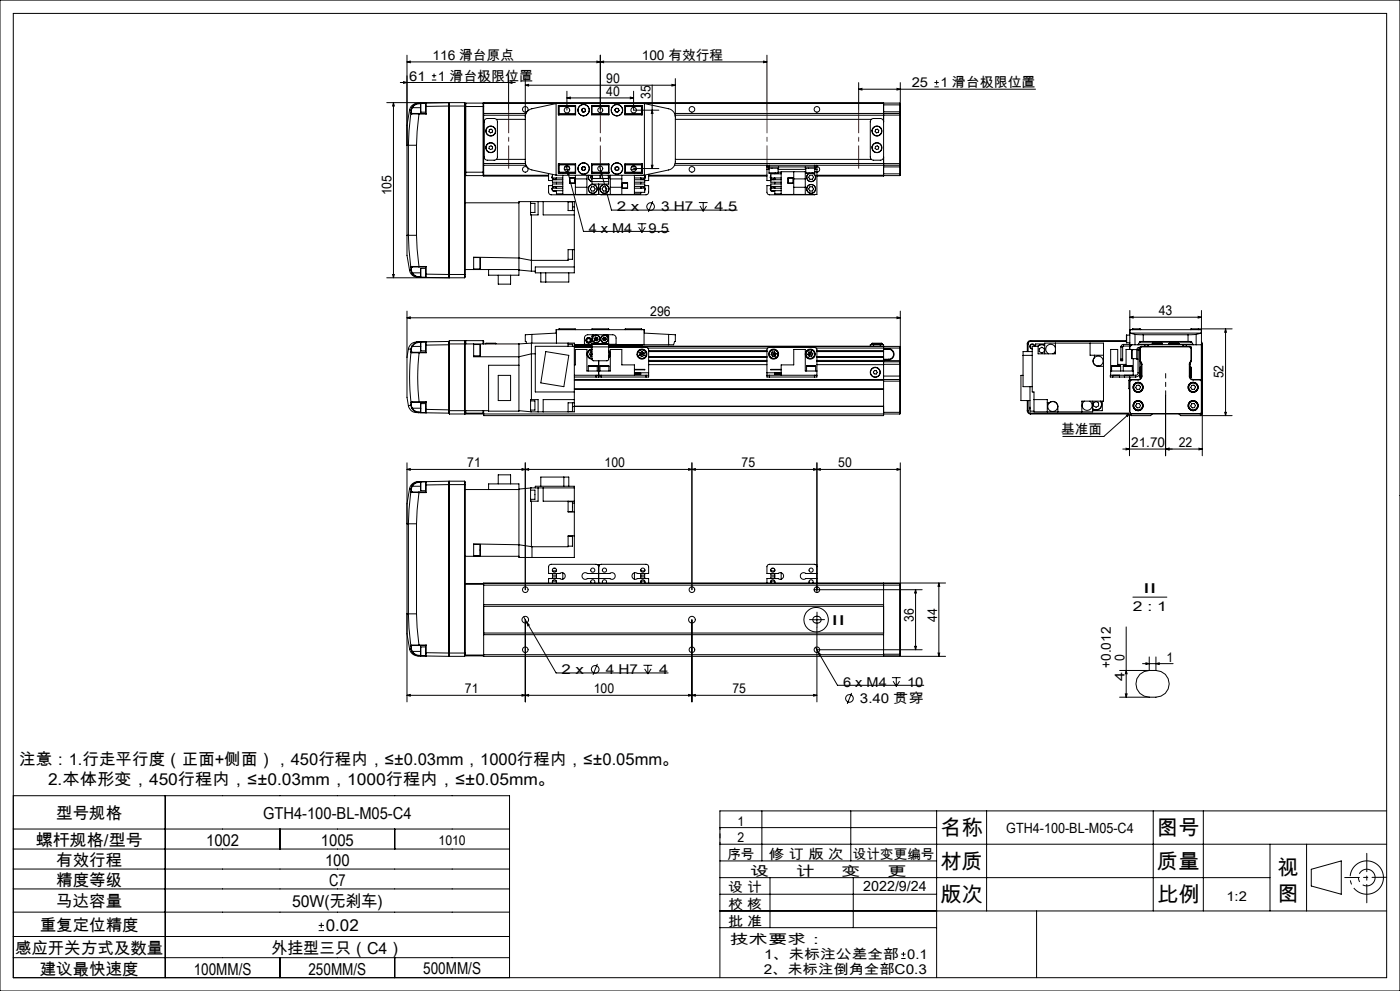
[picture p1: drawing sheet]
<svg xmlns="http://www.w3.org/2000/svg" width="420mm" height="297mm" viewBox="0 0 420 297" stroke-linecap="round" stroke-linejoin="round" font-family="sans-serif">
<g fill="none" stroke="#000" stroke-width=".3">
<path d="M0 0h420v297h-420zM4 4h412v289h-412zM122.1 18.6l1-.3v.5zM122.1 18.6h108M122.1 16.5v54M179.1 18.3l1 .3-1 .2zM180.1 18.6l1-.3v.5zM180.1 16.5v16.5M229.1 18.3l1 .3-1 .2zM230.1 16.5v16.5M116 30.8h23.3M118 30.8l.3 1h-.5z"/>
<path d="M118 30.8v52.5M120.1 24.7h34.5M121.1 24.5l1 .2-1 .3zM122.9 33l-.8 4.5v6h.4M122.9 33l.4 .1M123.3 33.9l-.6 5.4-.2 4.2M123.3 33.9l.2 .2M123.3 33.1v.8M123.4 33.8l-.1 .1M123.4 33.8l.3 .2M123.4 33v.8M123.4 33l-.1 .1"/>
<path d="M123.5 34.1l2.2 .1M123.6 32.2l-.3 .9M123.6 32.2l.1 .1M123.7 34h2M123.7 34l-.2 .1M123.7 32.3l-.3 .7M123.7 32.3h2.5M125.7 34.2l-.7 9.3M125.7 34v.2M125.7 34h2M125.7 34.2h2.1M125.7 30.9h-.1a2.48 2.48 0 0 0-2.7 2.1"/>
<path d="M125.7 30.9l-1.1 .3-1 1M125.7 30.9v.2M125.7 31.1l-1.5 .5-.5 .7M125.7 31.1h.5M126.2 33.6h.1M126.2 30.9v2.7M126.2 30.9h1.5v.2M126.2 33.6h1.5M127.7 31.9h.1M127.7 34l.1 .2M127.7 31.1v2.9M127.8 30.9v1"/>
<path d="M127.8 30.9l6.8-.1v1M127.8 30.9l-.1 .1M127.8 31.9v2.3M127.8 30.9h-2.1M129.6 24h1.3M129.6 22.7h1.3M130.2 22v1.4M134.6 31l.2-.2v52.5l-.2-.3M134.6 31.8v50.5M134.6 31.8l-6.8 .1M134.6 31.8h5M139.3 30.8v52.5"/>
<path d="M139.3 30.8l.3 .2v.9M139.6 31.9v19.7M139.6 31.9h5.5M139.7 30.9v21.7M139.7 30.9h5.2M139.7 30.9l-.1 .2M144.9 30.9v21.7M144.9 30.9l.2 .2M145.1 31v-.2h120v.2M145.1 31.1v.8M145.1 31v.1M145.1 31.9v19.7"/>
<path d="M145.1 34.5h12.5M145.1 34h12.7M145.1 31h120M145.3 36.1l-.2 .7M145.5 35.8l.5-.3h2.2a.96 .96 0 0 1 1 1v10.5a.96 .96 0 0 1-1 1h-2a.96 .96 0 0 1-1-1v-10.7zM146.8 38.9l.5-.2 .5 .3-.1 .6-.6 .2-.4-.3zM148.9 35.8h8.7M152.6 24.7l1-.2v.5zM152.6 22.7v10.3M157.6 25.5l1-.2v.5zM157.6 23.6v24.9l.2 1 .5 .7 .8 .6 7.7 1.7M157.6 25.5h45"/>
<path d="M166.8 31l-7.7 1.7-1.1 1-.4 1.3M166.8 31v21.5M166.9 31h-.1M167.5 31.6h5.2v2.8h-5.2zM167.5 34h.1M167.6 31.9v2.5M167.6 31.9h5M167.7 31.8v2.5M167.7 31.8h5M167.7 31.8l-.1 .1M167.7 34.3h5M167.8 34.3v.1"/>
<path d="M170.1 29.3l1-.2v.5zM170.1 27.3v5.7M170.1 29.3h20M172.6 31.8v2.5M172.6 34.1h-5l.1 .2M174.5 33.1l.4 .4M174.7 32.6l-.2 .5M175.3 32.5l-.6 .1M175.3 32.5l.3 .4M175.4 33.5h-.5M175.6 32.9l-.2 .6M177.5 31.6h5.2v2.8h-5.2z"/>
<path d="M177.5 31.8h5.2M177.5 34.3h5.2M177.6 31.8v2.5M177.6 31.9h5M177.6 34.1h5M182.6 31.8v2.5M184.5 32.9l.2 .6M184.7 33.5h.6M184.9 32.5l.5 .1M184.9 32.5l-.4 .4M185.4 32.6l.3 .5M185.7 33.1l-.4 .4"/>
<path d="M187.5 31.8h4.9M187.5 31.6h5.2v2.8h-5.2zM187.6 31.8v2.5M187.6 31.9h5M187.6 34.1h5l-5.1 .2M189.1 29.1l1 .2-1 .3zM190.1 27.3v5.7h7.6M192.4 31.8v2.6M192.4 31.8l.2 .1M192.6 31.9v2.5M192.6 34h.1M193.2 31h.1"/>
<path d="M193.3 31l7.8 1.7 1.1 1 .4 1.3M193.3 31v21.5M195.7 33l.2 1h-.5zM195.7 25.5v25M201.6 25.3l1 .2-1 .3zM202.4 34h67.5M202.6 23.6v24.9l-.2 1-.5 .7-.8 .6-7.8 1.7M202.6 35.8h58.8M257.6 26.7l1-.2v.5zM257.6 24.8v8.2M257.6 26.7h53.1M262.6 38.9l.6-.2 .4 .3-.1 .6-.5 .2-.5-.3z"/>
<path d="M265.1 36.5a.96 .96 0 0 0-1-1h-2a.96 .96 0 0 0-1 1v10.5a.96 .96 0 0 0 1 1h2a.96 .96 0 0 0 1-1M265.1 34v.5M265.1 33.5v.5M265.1 33.5h5v.7M265.1 31v2.5M265.1 34.5v14.5M265.1 30.9h4.8M269.1 26.5l1 .2-1 .3zM269.9 34v15.5M269.9 30.9v3.1M269.9 30.9l.2 .5h-5M269.9 34l.2 .2"/>
<path d="M270.1 24.8v24.2M270.1 34.2v.3h-67.6M280.3 26h1.3M280.3 24.7h1.3M281 24.1v1.3M122.5 43.5h2.5M122.5 43.5v27M125 43.5v27M139.6 51.6v30.7M139.6 51.6h5.5M139.6 52.5l.1 .1M139.7 52.6h5.2"/>
<path d="M145.1 46.8l.2 .6M145.1 52.5v.3h19.5M145.1 51.6v.9M145.1 52.5h.1M145.1 49.5h12.7M145.1 49h12.5M145.1 52.5h19.5M145.1 52.5l-.2 .1M146.8 43.9l.5-.2 .5 .4-.1 .5-.6 .2-.4-.3zM148.9 47.8h8.7M164.6 52v2.1h1.1M165.7 52.6l-.1 .2a.78 .78 0 0 0 .6 1.1"/>
<path d="M165.7 55.6h-1.1v2.3l.7 .5 13.9-.1M165.7 53.3a.66 .66 0 0 0 .6 .4 .66 .66 0 0 0 .6-.4v.6M165.7 53.3h3.1M165.7 52.2v1.1M165.7 56.4v.7M165.7 57.1h3.1M165.7 56.4h3.1M165.7 52.9v.4M165.7 56.4v.4M165.8 57.1a.69 .69 0 0 0 1.1 0M166 57.1h.7M166.2 55.9l-.6 .4 .1 .8"/>
<path d="M166.5 55.9l.4 .3M166.8 52.5h26.5M166.9 53.6l-.4 .3M166.9 55.9v.5a.64 .64 0 0 0-.6-.4 .64 .64 0 0 0-.6 .4M166.9 54.6v.5M166.9 57.1v1h1.9M167.5 51.9h.4M167.5 49.1h5.2v2.8h-5.2zM167.5 49.5h.1M167.5 50.4h.1M167.5 50h.1M167.6 49.1v2.5"/>
<path d="M167.6 51.6h5M167.6 51.6l.1 .1M167.7 49.3v2.4M167.7 49.3l-.1 .1h5M167.7 49.3h5M167.7 51.7h5M167.8 49.1v.2M167.9 51.9h.1M167.9 51.7v.2M168.8 52.5v5.8h21.5v-5.8M168.8 51.7v.2M168.8 53.9h-3.1v.7h3.1"/>
<path d="M168.8 55.1h-3.1v.8h3.1M169.3 50.8h1.6M169.4 50h1.3M169.9 49.7l.4 1.6M170.3 51.3l.5 .9-.5 .1zM170.3 51.3l4.7 18.1h25.7M170.9 53.3h1.6v1.6h-1.6zM170.9 53.4h1.5v1.5h-1.5zM172.6 49.3v2.4M172.6 52.5v5.8M172.6 53.6h3.5M172.6 56.1h3.5"/>
<path d="M174.6 50.3l.1 .6M174.7 50.9l.5 .2M175 49.9l.5 .2M175 49.9l-.4 .4M175.5 50.1l.1 .6M175.6 50.7l-.4 .4M176.1 52.5v5.8M176.6 52.5v.2a1.32 1.32 0 0 0 1 1.7M176.7 52.5l-.1 .2a1.33 1.33 0 0 0 1 1.7M177.4 52.5l-.3 .6 .5 .6M177.5 49.1h5.2v2.8h-5.2zM177.5 56h.7l.3 .6-.3 .7h-.7l-.4-.7z"/>
<path d="M177.5 49.3h5.2M177.5 51.7h5.2M177.5 51.9h.1M177.6 54.4v.8h5v-.8M177.6 49.3v2.6M177.6 52.5v1.9M177.6 51.6h5M177.6 54.4h5M177.6 49.4h5M177.7 53.5h2.3M177.7 52.5v1M178.1 51.7v.2"/>
<path d="M179.6 55.2v3.1M179.9 49.8l3.5 13.2h37.8M180 52.5v1M180.2 53.5h2.3M180.2 52.5v1M180.3 51.3l.5 .8-.5 .2zM181 56h.7l.4 .6-.4 .7h-.7l-.4-.7zM182.1 51.7v.2M182.5 52.5v1M182.6 52.6v1M182.6 52.8v.7M182.6 49.3v2.6"/>
<path d="M182.6 52.5v1.9M182.6 51.9h.1M183.1 52.5v5.8M183.1 53.6h3.4M183.1 56.1h3.4M184.6 50.8l.5 .3M184.6 50.2v.6M185.1 49.9l.5 .3M185.1 49.9l-.5 .3M185.6 50.8l-.5 .3M185.6 50.2v.6M186.5 52.5v5.8"/>
<path d="M186.7 54.8h1.6v1.6h-1.6zM186.7 54.9v1.5M187.5 49.1h5.2v2.8h-5.2zM187.5 49.3l5.1 .1h-5M187.5 51.7h4.9M187.6 49.3v2.4M187.6 51.6h5M189.3 50.8h1.6M189.4 50h1.3M190.1 50.5h7.6M190.3 51.7v.2M190.3 53.9h3.1v.7h-3.1"/>
<path d="M190.3 55.1h3.1v.8h-3.1M190.3 53.3h3.1M190.3 56.4h3.1M190.3 52.6h3.1M191.2 51.9h.1M191.2 51.9h1.5M191.2 51.7v.2M192.2 53.6l.5 .3M192.2 52.5v.1M192.2 53.3v.6M192.2 54.6v.5M192.2 55.9v.5"/>
<path d="M192.2 57.6v.5h-1.9M192.3 56.4a.61 .61 0 0 1 .5-.4 .61 .61 0 0 1 .6 .4M192.3 53.3l.5 .4 .6-.4M192.4 52.5l-.1 .1M192.4 49.1v2.6M192.6 49.1v2.5M192.6 49.5h.1M192.6 50.4h.1M192.6 50h.1M192.6 51.6l-.2 .1M192.7 55.9l-.5 .3M192.7 52.5l-.2 .1"/>
<path d="M193 55.9l.5 .4-.1 .8M193 52.5l.2 .1M193.3 52.5l.1 .1M193.4 52.6l.1 .2a.78 .78 0 0 1-.5 1.1M193.4 55.6h1.2l-.1 2.3-.7 .5-13.8-.1M193.4 56.4v.4M193.4 52.9v.4M193.4 52.6v.7M193.4 56.4v1.2h-3.1M194.6 52.2v1.9h-1.2M194.6 52.8h35.5M194.6 52.5h35.5"/>
<path d="M195.4 49.5h.5l-.2 1zM202.4 49.5h28.4M202.5 49h62.6v.5M202.6 47.8h58.8M230.1 50h.7M230.1 50v.8M230.1 49.5v.5M230.1 50.8v3.3h1.1M230.1 50.8h.6M230.6 50v.4h3v-.4M230.7 51.9h2.7M230.7 50.4v1.5"/>
<path d="M230.8 49.5v.5M230.8 49.5h13.5M230.8 50h13.5M231.2 52.6l-.1 .8 .5 .5M231.2 55.6h-1.1v2.1l.3 .5 .4 .2 13.9-.1M231.2 53.3l.6 .4 .6-.4v.6M231.2 56.4v.7h3.2M231.2 53.3h3.2M231.2 56.4h3.2M231.2 52.9v.4M231.2 56.4v.4M231.3 57.1a.73 .73 0 0 0 1.1 0"/>
<path d="M231.5 57.1h.7M231.6 55.9l-.5 .4 .1 .8M232 55.9l.4 .3M232.4 53.6l-.4 .3M232.4 55.9v.5a.61 .61 0 0 0-.6-.4 .61 .61 0 0 0-.6 .4M232.4 51.9v.2M232.4 54.6v.5M232.4 57.1v1h2M233.4 50.4v1.5M233.4 51.6h1M233.4 50.8h8.3M234.4 52.1h-3.2v1.2"/>
<path d="M234.4 53.9h-3.2v.7h3.2M234.4 55.1h-3.2v.8h3.2M236.4 53.3h1.6v1.6h-1.6zM236.4 53.4h1.5M236.4 54.9h1.5M238.1 51.5v6.8M238.1 53.6h3.5M238.1 56.1h3.5M241.6 50v.4h3v-.4M241.6 51.5v6.8M241.7 51.9h2.7M241.7 50.4v1.5"/>
<path d="M242.7 51.9a1.35 1.35 0 0 0-.4 2.1 1.35 1.35 0 0 0 2.1 0 1.35 1.35 0 0 0-.5-2.1M242.8 51.9a1.29 1.29 0 0 0-.5 2 1.29 1.29 0 0 0 2 0 1.29 1.29 0 0 0-.5-2M243 52.5h.7l.4 .6-.4 .6h-.7l-.4-.6zM243 56h.7l.4 .6-.4 .7h-.7l-.4-.7zM244.3 50h.8M244.3 49.5h25.6M244.3 49.5v.5M244.4 50.4v1.5M244.4 51.5h.7M244.4 50.8h.7M245.1 49.9a.85 .85 0 0 1 .8 .9 .85 .85 0 0 1-.8 .8M245.1 50v.8"/>
<path d="M245.1 49.5v.5M245.1 50.8v7.5h-10.7v-6.8h7.3M245.1 52.5h20M262.6 43.9l.6-.2 .4 .4-.1 .5-.5 .2-.5-.3zM265.1 52.5v.3h-20M265.1 49v.5M265.1 49.5v.5M265.1 50v2.5M265.1 52.6h4.8M265.1 52.1h5M265.1 50h5M265.1 49h5"/>
<path d="M269.9 49.5v3.1M270.1 49v.4M270.1 49.4v.6M270.1 52.1l-.2 .5M270.1 50v2.1M270.1 49.4l-.2 .1M122.1 70.5v6l.8 4.5M122.1 70.5h.4M122.5 70.5l.2 4.3 .6 5.3M122.5 70.5h2.5M123.5 79.9h2.2M123.5 79.9l-.2 .2"/>
<path d="M123.5 79.9l.2 .1M125 70.5l.7 9.4M125.7 79.9v.1M125.7 79.9h2.1M127.8 79.9l-.1 .1M127.8 79.9v2.3M139.6 60.8h16.1M142.1 77.2h1.9M144 77.2v3.4M159.2 61h1.3v2.7h-1.3M159.2 60.4v4h2.2v-4M159.4 64.4v16.9"/>
<path d="M162.9 60.4v4h9.4M170.4 60.5h1.3v2.6M170.4 60.4v2.7h1.9M171.7 74.8v2.9h-1.3M171.7 62h.6M172.3 62v1.1M172.3 62v-1.6h-16.6v22.1h-9.1v-1.7M172.3 63.1v18.7h-11.7v-1.8h11.7M172.3 74.8h-1.9v3.2h-11l-3.7-.7-13.6-.2v3.7M191.3 67.1h2.6M191.6 68.1l1 1.6M192.6 67.1v2.6"/>
<path d="M193.6 68.1l-1 1.6M195.8 60.3l-1.3 3.2M209.7 60.7h2.6M210 61.7l1 1.6M211 60.7v2.6M211.9 61.7l-.9 1.6M116 83.3h23.3M117.8 82.3h.5l-.3 1zM122.1 95.2l1-.2v.5zM122.1 93.2v13.9M122.1 95.2h148M122.9 81a2.63 2.63 0 0 0 2.8 2.1"/>
<path d="M123.3 80.1l.1 .1M123.3 80.1v.9M123.3 81h.1M123.3 81l.3 .8M123.3 81h-.4M123.4 80.2v.8M123.4 81l.3 .8M123.6 81.8a2.37 2.37 0 0 0 2.1 1.3M123.7 80h2M123.7 80l-.3 .2M123.7 81.8h-.1M123.7 81.8l1.3 1 .7 .2"/>
<path d="M123.7 81.8h2.5M125.7 80h2M125.7 83v.1M125.7 83h.5M126.2 83.1h.1M126.2 80.4v2.7M126.2 80.4h1.5M127.7 82.2h.1M127.7 80v3.1h-1.5M127.8 82.2v.9l-.1-.1M127.8 82.2l6.8 .1M134.6 82.3v1l-8.9-.2"/>
<path d="M134.6 82.3h5M139.6 82.3v.7l-.3 .3M139.6 80.8h16.1M142.1 80.6h1.9M149.5 82.5v2.7h3.7v-2.7M155.7 80.9l3.7 .4M159.4 81.3h1.2M162.2 81.8v2.7h8.4v-2.7M163.7 81.8v2.7M166.9 98.8v4M167.6 98.7v.1M167.7 98.6h4.9v.2"/>
<path d="M167.7 98.6v.2M167.7 98.6l-.1 .1M177.6 98.8v-.2h5v.2M192.4 98.6h-4.8v.2M192.4 98.6v.2M192.4 98.6l.2 .1M192.6 98.7v.1M193.2 98.8v4.5M269.1 95l1 .2-1 .3zM270.1 93.2v14.9M338.9 98.8h.1M338.9 98.8h21.5"/>
<path d="M338.9 95.1l1-.3v.5zM338.9 93.1v10.6M338.9 95.1h21.5M339.7 98.7v.1M339.8 98.6h2.2M339.8 98.6v.2M339.8 98.6l-.1 .1M342 98.6v.2M342 98.6l.2 .1M342.2 98.7v.1M357.2 98.7v.1M357.3 98.6h12.3"/>
<path d="M357.3 98.6v.2M357.3 98.6l-.1 .1M359.4 94.8l1 .3-1 .2zM359.7 98.7l-.2-.1v.2M359.7 98.7v.1M360.4 99.8h-21.5l1.6 .4M360.4 99.8l-1.6 .4M360.4 98.8v1M360.4 93.1v10.2h-1.6M367.7 98.6l.2 1h-.5zM367.7 98.6v26M122.1 107.1v12l.4 2.5"/>
<path d="M122.5 104.6l-.4 2.5M122.5 104.6h.1M122.6 104.6l.7 .1M123.3 104.7v.8M123.3 105.5a67.5 67.5 0 0 0 0 15.1M123.3 105.5l.3 .2M123.4 104.6v.8M123.4 104.6l-.1 .1M123.4 105.4l-.1 .1M123.4 105.4l.3 .2M123.5 103.7l-.2 1M123.5 103.7l.2 .1"/>
<path d="M123.6 105.7h2.1M123.7 103.8l-.3 .8M123.7 103.8h2.5M123.7 105.6h2M123.7 105.6l-.1 .1M125.7 102.5a2.74 2.74 0 0 0-3.2 2.1M125.7 102.5a2.54 2.54 0 0 0-2.2 1.2M125.7 102.5v.1M125.7 102.6l-.9 .2-1.1 1M125.7 102.6h.5M125.7 105.7a64.1 64.1 0 0 0 0 14.7M125.7 105.6v.1"/>
<path d="M125.7 105.7h2.1M125.7 105.6h2M126.2 105.1h.1M126.2 103.8v1.3M126.2 102.5v1.3M126.2 102.5l1.5 .1M126.2 105.2h1.5M127.7 102.6l.1-.2v1M127.7 105.6l.1 .1M127.7 103.4h.1M127.7 102.6v3M127.8 103.4v2.3"/>
<path d="M134.6 102.3v1M134.6 102.3v.8h21.1M134.6 103.3l-6.8 .1M134.6 103.3v19.5M134.6 102.3l-8.9 .2M134.8 102.1v22M134.8 102.1h4.5M134.8 102.1l-.2 .2M139.3 102.1v22M139.3 102.1l.3 .2M139.6 102.3v21.5M139.7 102.1v1"/>
<path d="M139.7 102.1l-.1 .2M139.7 102.1h5.2M142.1 106.6h1.9M142.1 103.3h1.9M142.1 103.1v3.8h13.6l3.7-.9h1.2M144 103.3v3.3M144.1 103.3h.1M144.1 103.3l-.1 3.3M144.9 102.1v1M144.9 102.1l.2 1M145.7 102.9h3M145.7 102.9v.2"/>
<path d="M148.7 102.9v.2M149.5 112.5h3.7v7.5h-3.7zM155.7 103.1v20.1h-9.1v-13.7h9.1M159.4 102.8h12.9v17.9M159.4 102.8v17M159.4 102.8l-3.7 .3M159.6 100.2l-2 .1v2h.2l.2 .6M159.6 100.2l7.2-.4v-1h26.5v1l7.3 .4M159.6 100.2v2.6M163.7 105.4l6.9 1.1-1.4 9.4-7-1.1zM170.4 103.2h1.3v.6M170.4 102.8v1"/>
<path d="M172.3 116.5h92.8M172.3 116.7h92.8M172.3 113.7h97.6M172.3 119.8h-9.4v3.6M172.3 103.3h5.3M172.3 109.4h.3v-4.7h3.5v6.5h7v-6.5h3.4v4.7h3.8v3.1M172.3 112.5h6.5M172.3 113h6.5M172.3 104.1h5.3M172.3 103.5h5.3M172.3 114h92.8M175.3 103.3v-2a.96 .96 0 0 1 1-1h7.5a.96 .96 0 0 1 1 1v2"/>
<path d="M175.3 103.2h9.5M176.5 109.7h2.7M176.5 109.7v1.5M176.8 106.2l.5 .6M177.1 105.5l-.3 .7M177.1 105.5l.5 .6M177.6 103v1M177.6 104.6a1.5 1.5 0 0 0-1.5 1.5 1.5 1.5 0 0 0 1.5 1.5M177.6 104.8a1.36 1.36 0 0 0-1.4 1.3 1.36 1.36 0 0 0 1.4 1.4M177.6 104.8a1.29 1.29 0 0 0-1.3 1.3 1.29 1.29 0 0 0 1.3 1.3M177.6 103.8h-17v13.7h11.7M177.6 104h5"/>
<path d="M177.6 104v3.6M177.6 103h5M177.6 105.5h-.5M177.6 106.8h-.3M177.6 106.1l-.8 .1M177.6 106.1l-.3 .7M178.1 100.3l-.5 .4v2.3M178.3 101.5l.2 .5M178.3 101.5l.5 .1M178.5 102l.5 .1M178.6 101l.6 .1M178.6 101l-.3 .5"/>
<path d="M178.6 101l.2 .6M178.8 112.5h1.5M178.8 113h.8M178.8 101.6l.2 .5M178.8 101.6l.6 .1M178.8 101.6l-.3 .4M178.8 112.5v.5M179.2 109.7v1.5M179.2 101.1l.2 .6M179.2 101.1l-.4 .5M179.4 101.7l-.4 .4M179.6 113h.7"/>
<path d="M179.6 108.1v4.9M180 109.7h2.7M180 109.7v1.5M180.3 112.5h13.5M180.3 113h13.5M180.3 112.5v.5M180.8 101.5l.2 .5M180.8 101.5l.5 .1M181 102l.5 .1M181.1 101l-.3 .5M181.1 101l.6 .1M181.1 101l.2 .6"/>
<path d="M181.3 101.6l.2 .5M181.3 101.6l.6 .1M181.3 101.6l-.3 .4M181.7 101.1l.2 .6M181.7 101.1l-.4 .5M181.9 101.7l-.4 .4M182.1 100.3l.5 .3v2.4M182.6 103v1M182.6 104v3.6l-.3 .5h-4.3l-.4-.5M182.6 105a1.49 1.49 0 0 1 0 2.2M182.6 105.2a1.39 1.39 0 0 1 0 1.8M182.6 104.1h11.2a.73 .73 0 0 1 .8 .8v6.8"/>
<path d="M182.6 105.3v.1a1.32 1.32 0 0 1 0 1.6M182.6 103.8h87.3M182.6 103.3h18M182.6 103.5h10M182.7 109.7v1.5M190.3 111.8h1.9v.4h-1.9M190.3 110.7h3.1l-3.1 .1M190.3 111.7h4.3M191.9 106.4l.6 .5M192 105.7l-.1 .7M192 105.7l.6 .4M192.4 103.3v.5"/>
<path d="M192.6 103.3v.5M192.6 106.1l.6 .4M192.6 106.1l-.1 .8M192.7 105.4l-.7 .3M192.7 105.4l.6 .4M192.7 105.4l-.1 .7M193.2 106.5l-.7 .4M193.3 105.8l-.1 .7M193.3 105.8l-1.4 .6M193.8 112.5h.8M193.8 112.5v.5M194.3 104.3h36"/>
<path d="M194.6 112.5v.5h-.8M194.6 111.7v.8M194.6 105.2h35.5M194.6 107.1h35.5M194.6 107h35.5M194.6 105.3h35.5M194.6 105.4h35.5M194.6 106.9h35.5M194.6 108.3h35.5M194.6 108h35.5M194.6 109.3h35.5M200.6 100.2l2 .1v2h-.2a.91 .91 0 0 1-.4 1 .91 .91 0 0 1-1 0h-.4"/>
<path d="M200.6 100.2v3.1M230.1 111.7v-7l.3-.5 14.1-.1 .6 .6v8.3h-.8M230.1 112.5v.5h.7M230.1 112.5h.7M230.1 111.7v.8M230.1 111.7h4.3M230.8 112.5h13.5M230.8 112.5v.5M230.8 113h13.5M231.4 106.2l.4 .6M231.6 105.5l-.2 .7M231.6 105.5l.5 .6"/>
<path d="M232.1 106.1l-.7 .1M232.1 106.1l-.3 .7M232.1 106.1l.4 .6M232.4 105.4l.4 .6M232.4 105.4l-.8 .1M232.4 105.4l-.3 .7M232.5 106.7l-.7 .1M232.8 106l-.3 .7M232.8 106l-.7 .1M234.4 111.8h-2v.4h2M234.4 110.7h-3.2l3.2 .1M242 109.7h2.7"/>
<path d="M242 109.7v1.5M242.3 106.2l.5 .6M242.6 105.5l-.3 .7M242.6 105.5l.5 .6M243.1 106.1l-.8 .1M243.1 106.1l-.3 .7M243.1 106.1l.4 .6M243.4 105.4l.4 .6M243.4 105.4l-.8 .1M243.4 105.4l-.3 .7M243.5 106.7l-.7 .1M243.8 106l-.3 .7"/>
<path d="M243.8 106l-.7 .1M244.3 112.5h.8M244.3 112.5v.5M244.7 109.7v1.5M245.1 105.2h20M245.1 107.1h20M245.1 107h20M245.1 105.3h20M245.1 105.4h20M245.1 106.9h20M245.1 111.2h-3.5v-6.5h-3.5v4.7h-3.7v3.1M245.1 108.3h20"/>
<path d="M245.1 108h20M245.1 109.3h20M261.6 102.9h3M261.6 103.2l.1 .1M261.6 103.2h3M261.6 102.9v.3M262.1 103.3v.5h-.7M262.1 103.3h-1v.5M262.1 103.3h2M262.3 111.1h.6l.3 .5-.3 .5-.6-.1-.3-.5zM264.1 103.3v.5h1M264.1 103.3h1v.5"/>
<path d="M264.6 103.2l-.1 .1M264.6 102.9v.3M265.1 109.3v4.7M265.1 103.8v4.3M265.1 108.4v.9M265.1 108.1v.3M265.1 114v10.6h-120v-1.5M265.1 104.5h1.5M265.1 104.7h1.5M265.1 114.2h5M265.1 112.7h5M265.1 107.7h1.5"/>
<path d="M265.1 107.8h1.5M265.1 108.1h5M265.1 108.4h4.8M265.1 109.2h5M266.6 104.5a1.66 1.66 0 0 1 1.6 1.7 1.66 1.66 0 0 1-1.6 1.6M266.6 104.7a1.5 1.5 0 0 1 1.5 1.5 1.5 1.5 0 0 1-1.5 1.5M266.6 104.5v.2M266.6 107.7v.1M269.9 113.7v10.4M269.9 108.4v5.3M269.9 103.8v4.6M269.9 103.8l.2 .5h-25.3"/>
<path d="M269.9 113.7l.2 .2M270.1 113.9v.3M270.1 112.7v1.2M270.1 108.1v.2M270.1 108.3v.9M270.1 109.2v3.5M270.1 114.2v9.4M270.1 108.3l-.2 .1M306.9 112.5h-.6v7.5h2.7M306.9 106.5h2.8M308.2 103.1h.2M308.2 103.1v2.3"/>
<path d="M308.4 103.1v2.3M309 115.9v7.3h1.2M309.2 102.3l-.4 .1-.4 .7M309.2 102.1a.96 .96 0 0 0-1 1M309.2 102.1h28.7M309.2 102.3h28.7M309.2 102.1v.2M309.7 105.4h-2.8v10.5h2.8M310.2 119.8h4v3.6M310.3 103.8a.62 .62 0 0 0-.6-.6 .62 .62 0 0 0-.6 .6 .62 .62 0 0 0 .6 .7M310.4 103.8a.77 .77 0 0 0-.7-.7 .77 .77 0 0 0-.8 .7 .77 .77 0 0 0 .8 .8M311.3 103.8a1.72 1.72 0 0 1 2.1-.3 1.79 1.79 0 0 0-2 .3"/>
<path d="M311.4 103.8h-1.7v13.7h.5v5.9h17.6v-3.2M311.8 104.5l.8-.4 .7 .4v.9l-.7 .4-.8-.4zM313.4 103.1h-2.7v.7M313.4 106v-3.2h17.6v17.4h-6.4v3.2M316.6 105.2l-.7 .8M316.6 104.2a1.5 1.5 0 0 0-2.4-.6 1.5 1.5 0 0 0 .4 2.4M316.6 102.8v3.2h-5.2v-2.2M327 102.8v3.7h4M328.3 106.5v.6a1.56 1.56 0 0 0-.3 1.7 1.56 1.56 0 0 0 1.5 1h1.5M333.2 112.5l-.1 .5h.7M333.2 111.2h6.8M333.2 112.5h7.5"/>
<path d="M333.5 109.7h2.7M333.5 109.7v1.5M333.8 113h2M333.8 112.5v.5M335.8 113h1.5M335.8 112.5v.5M336.2 109.7v1.5M336.3 107.6v.5h.5v-.5M336.3 104h.5M336.3 107.6h.5M336.3 104v3.6M336.8 104v3.6"/>
<path d="M337 109.7h2.7M337 109.7v1.5M337 103.7l-.2 .3M337 103.2l-.5 .2-.2 .6M337 103.2h1.9M337 103.7h1.9M337 103.2v.5M337.3 113h3.4M337.3 112.5v.5M338 100.4v2.3M338 102.7h.9M338 100.4h.9"/>
<path d="M338.8 103.1v.1M338.8 103.7v1M338.8 113v.7M338.8 114.2v9.4M338.8 103.1h.1M338.8 114.2h.2M338.9 102.7l-.1 .4M338.9 103.3h1.6M339 103.7v1M339 113v.7M339 114.2v9.4M339.3 113.9l-.3 .3"/>
<path d="M339.3 113.9l-.2-.1-.3 .4M339.3 113.9h2.1M339.6 104.8v2.7M339.6 103.3l-.7 .4M339.6 107.5h1.4M339.6 104.8h1.4M339.7 109.7v1.5M340 104.8l-2.2-.1v4.5h-2.5v-4.5h-2.1v7.8M340 107.5v5M340.5 100.2l2.5 .1M340.5 103.3h.9M340.5 100.2v3.1"/>
<path d="M340.7 112.5v.5M341 115.5l.7-.1 .5 .6-.3 .7h-.8l-.4-.5zM341.4 113.7l-2.7 .2v2.6l.1 .1M341.4 104.6h-.4v3h.4M341.4 111.7l-.1 .4-.6 .4M341.4 103.3h2M341.4 111.7h.5M341.4 104.9h.5M341.4 104.9v6.8M341.4 113.7v.2M341.5 103.2h4.2M341.9 104.3v-.2h-.5v.8"/>
<path d="M341.9 111.7a1.33 1.33 0 0 1-1.2 1.3M341.9 104.3h.2M341.9 104.3v7.4M342 102.3v.2M342 102.5h15.3M342.1 110.1v3M342.1 113.1h.2M342.1 110.1h.2M342.1 108.1l.1 .2M342.1 108.4l.3 .8M342.1 108.1v.3M342.1 104.3v3.8"/>
<path d="M342.2 108.5l.2 .5-.1 4.1M342.2 102.3l-.2 .2M342.2 108.3l.4 .9M342.2 108.3l-.1 .1M342.3 110.1h.1M342.3 110.1v3M342.4 103.8l-.5 .5M342.4 104l-.3 .3M342.4 112.7a1.09 1.09 0 0 1-1 1M342.4 103.8h14.5M342.4 104h14.5M342.4 112.7h.2"/>
<path d="M342.4 109.2h.2M342.4 103.8v.2M342.4 109.2v3.5M342.6 112.7a1.14 1.14 0 0 1-1.2 1.2M342.6 109.2v3.5M343 102.3h-.3a1.02 1.02 0 0 0-1.3 1M343 100.3h13.4M343 102.3h13.4M343 100.3v2M343.4 103.3h1v.5h-1zM343.7 103.8h.1M344.4 103.3h10.5"/>
<path d="M344.7 103.8h.1M345.7 102.9h3M345.7 103.2l.1 .1M345.7 103.2h3M345.7 102.9v.3M348.7 103.2l-.1 .1M348.7 102.9v.3M349.7 118.5v18.1M350.7 102.9h3M350.7 103.2l.1 .1M350.7 103.2h3M350.7 102.9v.3"/>
<path d="M353.7 103.2l-.1 .1M353.7 103.2h4.2M353.7 102.9v.3M354.7 103.8h.1M354.9 103.3h1v.5h-1zM355.7 103.8h.1M355.9 103.3h2M356.4 102.3h.3a1.01 1.01 0 0 1 1.2 1M356.4 100.3v2M356.8 112.7a1.09 1.09 0 0 0 1.1 1.2M356.8 112.7h.1M356.8 109.2h.1"/>
<path d="M356.8 109.2v3.5M356.9 103.8l.4 .2 .1 .3M356.9 104l.4 .3M356.9 112.7a1.02 1.02 0 0 0 1 1M356.9 103.8v.2M356.9 109.2v3.5M357 110.1h.1M357 110.1v3M357 113.1h.3M357 110.1h.3M357.2 108.3l-.4 .9M357.2 108.3l.1 .1"/>
<path d="M357.2 108.5l-.2 .7v3.9M357.2 102.3l.1 .2M357.3 108.4l-.4 .8M357.3 110.1v3M357.3 108.1l-.1 .2M357.3 104.3h.1M357.3 108.1h.1M357.3 104.3v3.8M357.3 102.3v.2M357.4 108.1l-.1 .3M357.4 104.3v3.8M357.5 115.5l.7-.1 .4 .6-.2 .7h-.8l-.4-.5z"/>
<path d="M357.9 113.7h2.6l.2 .3M357.9 103.3h.9M357.9 113.9h2.1M357.9 113.7v.2M358.8 100.2l-2.4 .1M358.8 100.2v3.1M360 113.9l.3-.1 .2 .4M360 113.9l.4 .3M360.4 114.2h.1M360.4 103.3v10.4M360.4 114.2v9.4M360.4 102.4l.3 .7"/>
<path d="M360.4 102.7l.1 11M360.4 103.1h.3M360.5 114.2v9.4M360.7 103.1v33.5M360.7 116.5l-.2 .1M122.1 138.7v71.7M122.5 121.6a2.68 2.68 0 0 0 3.2 2.1M122.5 121.6h.1M123.3 121.5h.1M123.3 121.5l.2 .9M123.3 121.5l-.7 .1M123.3 120.6l.1 .2"/>
<path d="M123.3 120.6v.9M123.4 121.5l.3 .8M123.4 120.8v.7M123.5 122.4a2.75 2.75 0 0 0 2.2 1.3M123.6 120.4h2.1M123.6 120.4l-.3 .2M123.6 120.4l.1 .2M123.7 122.3l-.2 .1M123.7 122.3l.5 .7 1.5 .5M123.7 122.3h2.5M123.7 120.6h2M123.7 120.6l-.3 .2"/>
<path d="M125.7 123.5v.2M125.7 123.7l8.9 .1M125.7 123.5h.5M125.7 120.4v.2M125.7 120.4h2.1M125.7 120.6h2M126.2 122.3v1.4M126.2 121v1.3M126.2 121h1.5M127.7 122.7h.1M127.7 120.6v3.1h-1.5M127.8 122.7v1l-.1-.1"/>
<path d="M127.8 120.4l-.1 .2M127.8 120.4v2.3M127.8 122.7l6.8 .1M134.6 122.8v1M134.6 123.8l.2 .3M134.8 124.1h4.5M139.6 123.8v.3h130.3M139.6 123.8l-.3 .3M139.7 123.8h5.2M139.7 123.1v.7M139.7 123.8l-.1 .2M144.9 123.1v.7"/>
<path d="M144.9 123.8l.2 .2M146.6 123.1h-12v.7M155.7 123.1l3.5 .3M157.6 138.7v38M159.2 120.2h1.3v2.7h-1.3M159.2 123.4v-3.6h2.2v3.6M171.7 120.7v2.6h-1.3M171.7 121.8h.6M172.3 120.7v1.1M172.3 121.8h92.8M172.3 121.7h92.8M172.3 121.8v1.6h-13.1"/>
<path d="M172.3 120.7h-1.9v2.7M207.6 138.7v38M245.1 138.7v38.9M265.1 123.6h5M270.1 138.7v57.4M270.1 123.6l-.2 .5M308.2 123.1a.96 .96 0 0 0 1 1M308.2 123.1h.2M308.2 120v3.1M308.4 123.1l.4 .6 .4 .1M308.4 120v3.1M309 122v.6"/>
<path d="M309.2 124.1h29.6M309.2 123.8h29.6M309.2 123.8v.3M314.2 120.7h.5a1.53 1.53 0 0 1 1.7-.3 1.53 1.53 0 0 1 1 1.4v1.6M325.3 120.2a1.5 1.5 0 0 0-.3 2.3 1.5 1.5 0 0 0 2.3 0 1.5 1.5 0 0 0-.3-2.3M328 120.8l.8-.5 .8 .5v.8l-.8 .5-.8-.5zM330.1 120.2a1.68 1.68 0 0 1-.1 2.2 1.68 1.68 0 0 1-2.2 .2 1.71 1.71 0 0 0 2.2-.2 1.71 1.71 0 0 0 .2-2.2M330.7 120.2v2.9h-2.9M336.8 134.6h23.9M337.8 134.3l1 .3-1 .2zM337.9 124.4l.9-.5-.6 .9zM338.8 123.6l.5 .5"/>
<path d="M338.8 124.1l.5 .5h5.9l.5-.5M338.8 123.6h.2M338.8 123.9l-7.6 6.9h-12.4M338.8 124.1v12.5M339 123.6l.3 .3M339.3 124.1h20.7M339.3 123.9h20.7M339.3 123.9v.2M341 121l.7-.1 .5 .6-.3 .7h-.8l-.4-.5zM349.7 134.6l1-.3v.5zM353.7 124.1l.5 .5h15.4M357.5 121l.7-.1 .4 .6-.2 .7h-.8l-.4-.5z"/>
<path d="M359.7 134.3l1 .3-1 .2zM360 123.9v.2M360.4 123.6l-.4 .3M360.4 123.6h.1M360.5 123.6l-.5 .5M360.5 121.6l.2 .1M360.7 124.1l-.5 .5M367.4 123.6h.5l-.2 1zM122.1 140.7l1-.3v.5zM122.1 140.7h148M122.5 157h2.5M122.5 157v27"/>
<path d="M122.9 146.4l-.8 4.6v6h.4M122.9 146.4l.4 .1M123.3 147.4l-.6 5.3-.2 4.3M123.3 147.4l.2 .2M123.3 146.5v.9M123.4 147.3l.3 .2M123.4 147.3l-.1 .1M123.4 146.5v.8M123.4 146.5h-.1M123.5 147.6h2.2M123.6 145.7l-.3 .8M123.6 145.7h.1"/>
<path d="M123.7 147.5h2M123.7 147.5l-.2 .1M123.7 145.7l-.3 .8M123.7 145.7h2.5M125 157v27M125.7 147.6l-.7 9.4M125.7 147.5v.1M125.7 147.6h2.1M125.7 147.5h2M125.7 144.4h-.1a2.48 2.48 0 0 0-2.7 2M125.7 144.4l-1.1 .2-1 1.1M125.7 144.4v.1"/>
<path d="M125.7 144.5l-1.5 .6-.5 .6M125.7 144.5h.5M126.2 144.4v2.7M126.2 144.4l1.5 .1M126.2 147.1h1.5M127.7 145.3h.1M127.7 147.5l.1 .1M127.7 144.5v3M127.8 144.4v.9M127.8 144.4l6.8-.2v1M127.8 144.4l-.1 .1M127.8 145.3v2.3"/>
<path d="M127.8 144.4h-2.1M134.6 145.2v50.5M134.6 145.2l-6.8 .1M134.6 145.2h5M134.8 144.2v52.5M134.8 144.2h4.5M134.8 144.2l-.2 .3M139.3 144.2v52.5M139.3 144.2l.3 .3v.7M139.6 145.2v51.3M139.6 146.7h16.1M146.6 146.7v-1.7h9.1v22.1h16.6v-13.7"/>
<path d="M149.5 145v-2.7h3.7v2.7M156.6 140.4l1 .3-1 .2zM157.6 140.7l1-.3v.5zM159.2 146.9h1.3v2.7h-1.3M159.2 146.3l-3.5 .3M159.4 150.2v13.6M160.6 146.2v-.5h11.7v5.1M161.4 146.2v4h-2.2v-3.9M162.2 145.7v-2.7h8.4v2.7M162.9 146.2v4h9.4M169.2 143v2.7M170.4 150.4h1.3v2.9h-1.3"/>
<path d="M170.4 150.2v3.2h1.9M171.7 150.8h.6M172.3 150.8v2.6M172.3 146.2l-13.1 .1M206.6 140.4l1 .3-1 .2zM207.6 140.7l1-.3v.5zM244.1 140.4l1 .3-1 .2zM245.1 140.7l1-.3v.5zM269.1 140.4l1 .3-1 .2zM139.6 175h5.5M139.6 166.7h16.1M139.6 175.1h5.5"/>
<path d="M142.1 166.5h1.9M142.1 163.2h1.9M144 163.2l.1 1.6M144 163.2v1.6M144 164.8v1.7M144.1 164.8l-.1 1.7M145.1 174.9h124.8M159.4 163.8l-3.7-.5-13.6-.3v3.7M159.4 163.8l.2 .1M159.6 163.9v3.2M164.6 174.7v-1.3h3.2a1.04 1.04 0 0 0 1.5 0 1.04 1.04 0 0 0 0-1.5 1.04 1.04 0 0 0-1.5 0h-3.2v-2l.2-.6 .5-.2h13.5l.6 .2 .2 .6 .2-.6 .5-.2h13.5a.73 .73 0 0 1 .8 .8v2h-3.3a1.05 1.05 0 0 0-1.4 0 1.05 1.05 0 0 0 0 1.5 1.05 1.05 0 0 0 1.4 0h3.3v1.3M165.7 170.7v.4h1.2v-.4"/>
<path d="M165.7 171.9v.5h1.2M165.7 174.2v.4M165.7 174.2h1.2M165.8 174.7a.64 .64 0 0 1 .5-1 .64 .64 0 0 1 .6 1M166 170.4h.7M166.9 171.9v1.5M166.9 174.2v.4M166.9 172.9h-1.2v.5M168.8 171.7v1.9M171.7 160.7v3h-1.3M172.3 160.6h-1.9v3.3h-10.8M174.8 171.9a1.08 1.08 0 0 1 1.5 0h6.5a1.03 1.03 0 0 1 1.5 0 1.03 1.03 0 0 1 0 1.4 1.03 1.03 0 0 1-1.5 .1h-6.6a1.01 1.01 0 0 1-1.3-.1 1.01 1.01 0 0 1-.1-1.4z"/>
<path d="M177.3 174.7a.64 .64 0 0 1 .5-1 .64 .64 0 0 1 .6 1M179.2 169.2h.8M179.6 169.2v5.5M180.8 174.7a.64 .64 0 0 1 .5-1 .64 .64 0 0 1 .6 1M190.3 171.7v1.9M192.2 170.7v.4M192.2 171.9v1.5M192.2 174.2v.4M192.2 172.9h1.2v.5M192.3 174.2h1.1M192.3 174.7a.64 .64 0 0 1 .5-1 .64 .64 0 0 1 .6 1M193.4 170.7v.4h-1.1"/>
<path d="M193.4 171.9v.5h-1.2M193.4 174.2v.4M231.2 170.7v.4h1.2v-.4M231.2 171.9v.5h1.2M231.2 174.2v.4M231.2 174.2h1.2M231.3 174.7a.63 .63 0 0 1 .5-1 .63 .63 0 0 1 .5 1M231.5 170.4h.7M232.4 171.9v1.5M232.4 174.2v.4M232.4 172.9h-1.2v.5M234.4 171.7v1.9"/>
<path d="M242.8 174.7a.63 .63 0 0 1 .5-1 .63 .63 0 0 1 .5 1M244.7 169.2h.4M245.1 169.9l-.2-.6-.6-.2h-13.5l-.5 .2-.2 .4v2.2h3.2a1.04 1.04 0 0 1 1.5 0 1.04 1.04 0 0 1 0 1.5 1.04 1.04 0 0 1-1.5 0h-3.2v1.3M245.1 171.9h-3.3a1.04 1.04 0 0 0-1.4 0 1.04 1.04 0 0 0 0 1.5 1.04 1.04 0 0 0 1.4 0h3.3M265.1 174.7v22M269.9 174.9v21.7M269.9 174.9l.2 .5h-125M274.7 176.7l.2 1h-.5zM274.7 176.7v18M276.6 176.7h-32.4M281.7 174.7l.2 1h-.5zM281.7 174.7v22"/>
<path d="M283.7 174.7h-138.6v22h138.6M339.9 179h10.2M122.5 184l.2 4.2 .6 5.4M122.5 184h2.5M122.5 184h-.4v6l.8 4.5M122.9 194.5a2.63 2.63 0 0 0 2.8 2.1M123.3 193.6l.1 .1M123.3 193.6v.8M123.3 194.4h.1M123.3 194.4l.3 .9M123.3 194.4l-.4 .1M123.4 193.7v.7"/>
<path d="M123.4 194.4l.3 .8M123.5 193.4l-.2 .2M123.5 193.4l.2 .1M123.6 195.3a2.37 2.37 0 0 0 2.1 1.3M123.7 193.5h2M123.7 193.5l-.3 .2M123.7 195.2l-.1 .1M123.7 195.2l1.3 1.1 .7 .1M123.7 195.2h2.5M125 184l.7 9.3M125.7 193.3l-2.2 .1M125.7 193.3v.2"/>
<path d="M125.7 193.3h2.1M125.7 193.5h2M125.7 196.4v.2M125.7 196.4h.5M126.2 193.9v2.7M126.2 193.9h1.5M127.7 193.5v2.9M127.7 195.6h.1M127.7 196.4l-1.5 .2M127.8 195.6v1l-.1-.1M127.8 193.3l-.1 .2M127.8 193.3v2.3"/>
<path d="M127.8 195.6l6.8 .1M134.6 195.7v1l-8.9-.1M134.6 195.7h5M134.6 196.5l.2 .2M134.8 196.7h4.5M139.6 196.4h5.5M139.6 196.5l-.3 .2M139.6 196.3h5.5M145.1 196.2h120M145.1 190.2h120M145.1 189.7h120M145.1 181.2h120"/>
<path d="M145.1 181.7h120M157.1 184.9l1 1.7M157.6 185.7v24.7M158.1 186.6l.7 .7-.4 .3zM158.1 186.6l8.7 15.1h33.6M179.2 199l-1.3 3.2M193 199.4h2.7M194.3 199.4v2.6M207.6 185.7v24.7M243.8 185.7h2.5M244.1 185a1.19 1.19 0 0 1 1.7-.2 1.19 1.19 0 0 1 .2 1.6 1.19 1.19 0 0 1-1.6 .2 1.19 1.19 0 0 1-.3-1.6zM244.7 194l.8 1.5"/>
<path d="M245.1 194.7h31.5M245.1 184.5v2.5M245.1 188v22.4M245.5 195.5l.7 .7-.4 .3zM245.5 195.5l5.7 9.9h25.9M265.1 196.6h4.8M265.1 196.1h5M270.1 196.1l-.2 .5M274.4 193.7h.5l-.2 1zM281.4 195.7h.5l-.2 1zM337.9 187.9v21M342.8 198.9h9.1"/>
<path d="M343.8 198.6l1 .3-1 .2zM344.8 196.9v4a4 4 0 0 0-4 4 4 4 0 0 0 4 4M346.8 198.9l1-.3v.5zM346.8 196.9v4M122.1 208.4l1-.3v.5zM122.1 208.4h123M156.6 208.1l1 .3-1 .2zM157.6 208.4l1-.3v.5zM193.4 200.4l.9 1.6M195.3 200.4l-1 1.6M206.6 208.1l1 .3-1 .2zM207.6 208.4l1-.3v.5z"/>
<path d="M244.1 208.1l1 .3-1 .2zM255.5 207.7l-1.3 3.3M267.6 203.1h2.6M267.9 204.1l1 1.6M268.9 203.1v2.6M269.9 204.1l-1 1.6M337.6 208h.5l-.2 .9zM337.9 200.9l.2 1h-.5zM346.8 200.9a4 4 0 0 1 4 4 4 4 0 0 1-4 4h-10.9M346.8 200.9h-10.9M4 238.5h148.9v54.5M49.6 238.5v54.5"/>
<path d="M4 248.5h148.9M4 254.5h148.9M84 248.5v6M118.4 248.5v6M216 253h200M216 248h65M216 258h65M228.6 243v15M255.2 243v15M281 243v50M296 243v30M346 243v30"/>
<path d="M361 243v30M381 253v20M392 253v20M416 243h-200v50M4 260.5h148.9M4 266.4h148.9M4 273.4h148.9M95.6 278.9h1.6M95.6 277.4h1.6M96.4 276.5v1.6M216 278h65M216 273h200"/>
<path d="M216 263h165M216 268h65M231 263v15M256 263v15M311 273v20M393.4 260.5l9-2.5v10l-9-2.5zM4 280.7h148.9M4 287h148.9M84 287v6M118.4 287v6M270.4 287.3h1.3M270.4 286h1.3"/>
<path d="M271 285.3v1.3"/>
<circle cx="147.2" cy="39.3" r="1.5"/>
<circle cx="147.2" cy="39.3" r="1.43"/>
<circle cx="157.6" cy="32.8" r=".84"/>
<circle cx="170.1" cy="33" r=".84"/>
<circle cx="175.1" cy="33" r="1.72"/>
<circle cx="175.1" cy="33" r="1.69"/>
<circle cx="180.1" cy="33" r=".75"/>
<circle cx="185.1" cy="33" r="1.73"/>
<circle cx="185.1" cy="33" r="1.68"/>
<circle cx="190.1" cy="33" r=".84"/>
<circle cx="207.6" cy="32.8" r=".84"/>
<circle cx="245.1" cy="32.8" r=".84"/>
<circle cx="263.1" cy="39.3" r="1.51"/>
<circle cx="263.1" cy="39.3" r="1.43"/>
<circle cx="147.2" cy="44.3" r="1.49"/>
<circle cx="147.2" cy="44.3" r="1.43"/>
<circle cx="157.6" cy="50.8" r=".84"/>
<circle cx="170.1" cy="50.5" r=".84"/>
<circle cx="175.1" cy="50.5" r="1.72"/>
<circle cx="175.1" cy="50.5" r="1.67"/>
<circle cx="177.8" cy="56.6" r="1.3"/>
<circle cx="177.8" cy="56.6" r="1.34"/>
<circle cx="180.1" cy="50.5" r=".75"/>
<circle cx="181.3" cy="56.6" r="1.34"/>
<circle cx="181.3" cy="56.6" r="1.3"/>
<circle cx="185.1" cy="50.5" r="1.68"/>
<circle cx="185.1" cy="50.5" r="1.73"/>
<circle cx="190.1" cy="50.5" r=".84"/>
<circle cx="207.6" cy="50.8" r=".84"/>
<circle cx="243.3" cy="56.6" r="1.35"/>
<circle cx="243.3" cy="56.6" r="1.3"/>
<circle cx="263.1" cy="44.3" r="1.5"/>
<circle cx="263.1" cy="44.3" r="1.43"/>
<circle cx="195.2" cy="61.9" r="1.15"/>
<circle cx="176.6" cy="102" r=".84"/>
<circle cx="176.6" cy="102" r=".76"/>
<circle cx="176.6" cy="102" r=".51"/>
<circle cx="178.8" cy="101.6" r="1.14"/>
<circle cx="178.8" cy="101.6" r="1.1"/>
<circle cx="181.3" cy="101.6" r="1.15"/>
<circle cx="181.3" cy="101.6" r="1.1"/>
<circle cx="192.6" cy="106.1" r="1.37"/>
<circle cx="192.6" cy="106.1" r="1.3"/>
<circle cx="192.6" cy="106.1" r="1.5"/>
<circle cx="232.1" cy="106.1" r="1.35"/>
<circle cx="232.1" cy="106.1" r="1.29"/>
<circle cx="232.1" cy="106.1" r="1.49"/>
<circle cx="243.1" cy="106.1" r="1.5"/>
<circle cx="243.1" cy="106.1" r="1.29"/>
<circle cx="243.1" cy="106.1" r="1.35"/>
<circle cx="262.6" cy="111.6" r="1.51"/>
<circle cx="262.6" cy="111.6" r="1.43"/>
<circle cx="329.4" cy="108.2" r="1.5"/>
<circle cx="341.4" cy="116.1" r="1.52"/>
<circle cx="341.4" cy="116.1" r="1.37"/>
<circle cx="341.4" cy="116.1" r="1.33"/>
<circle cx="357.9" cy="116.1" r="1.52"/>
<circle cx="357.9" cy="116.1" r="1.37"/>
<circle cx="357.9" cy="116.1" r="1.33"/>
<circle cx="315.8" cy="121.8" r="1.48"/>
<circle cx="341.4" cy="121.6" r="1.51"/>
<circle cx="341.4" cy="121.6" r="1.37"/>
<circle cx="341.4" cy="121.6" r="1.33"/>
<circle cx="357.9" cy="121.6" r="1.51"/>
<circle cx="357.9" cy="121.6" r="1.37"/>
<circle cx="357.9" cy="121.6" r="1.33"/>
<circle cx="157.6" cy="176.7" r=".85"/>
<circle cx="166.3" cy="170.9" r=".63"/>
<circle cx="177.8" cy="170.9" r=".63"/>
<circle cx="181.3" cy="170.9" r=".63"/>
<circle cx="192.8" cy="170.9" r=".63"/>
<circle cx="207.6" cy="176.7" r=".85"/>
<circle cx="231.8" cy="170.9" r=".62"/>
<circle cx="243.3" cy="170.9" r=".62"/>
<circle cx="245.1" cy="176.7" r=".85"/>
<circle cx="157.6" cy="185.7" r="1"/>
<circle cx="157.6" cy="194.7" r=".84"/>
<circle cx="207.6" cy="194.7" r=".84"/>
<circle cx="207.6" cy="185.7" r="1.01"/>
<circle cx="244.8" cy="185.7" r="3.7"/>
<circle cx="245.1" cy="194.7" r=".84"/>
<circle cx="178.6" cy="200.6" r="1.15"/>
<circle cx="254.8" cy="209.3" r="1.15"/>
</g>
<path d="M412.4 262.3a2.5 2.5 0 0 0-4.1-1.1 2.5 2.5 0 0 0 1 4.2 2.5 2.5 0 0 0 3.2-2.9l-.1-.2" fill="none" stroke="#000" stroke-width=".3" stroke-dasharray="30.5 1.3 1.3 1.3" stroke-dashoffset="24.5" stroke-linecap="butt"/>
<path d="M414.8 261.5a5 5 0 0 0-8.3-2 5 5 0 0 0 2.2 8.3 5 5 0 0 0 6.2-6l-.1-.3" fill="none" stroke="#000" stroke-width=".3" stroke-dasharray="30.5 1.3 1.3 1.3" stroke-dashoffset="16.7" stroke-linecap="butt"/>
<path d="M243.9 185.7h-1M245.1 184.5v-1M245.1 187v1M246.4 185.7h1" fill="none" stroke="#000" stroke-width=".3" stroke-dasharray="30.5 1.3 1.3 1.3"/>
<path d="M349.7 112v6.5" fill="none" stroke="#000" stroke-width=".3" stroke-dasharray="30.5 1.3 1.3 1.3" stroke-dashoffset="29.1"/>
<path d="M410 255.7v14.9" fill="none" stroke="#000" stroke-width=".3" stroke-dasharray="30.5 1.3 1.3 1.3" stroke-dashoffset="25"/>
<path d="M403.4 263l12.6-.1" fill="none" stroke="#000" stroke-width=".3" stroke-dasharray="30.5 1.3 1.3 1.3" stroke-dashoffset="26.1"/>
<path d="M216 248v5" fill="none" stroke="#000" stroke-width=".3" stroke-dasharray="30.5 1.3 1.3 1.3" stroke-dashoffset="29.9"/>
<path d="M152.6 50.5v-17.5M180.1 50.5v-17.5M230.1 50.5v-17.5M257.6 50.5v-17.5" fill="none" stroke="#f00" stroke-width=".3" stroke-dasharray="30.5 1.3 1.3 1.3" stroke-dashoffset="23.6"/>
<g fill="#000">
<path d="M337.9 124.4l.9-.5-.6 .9z"/>
<path d="M121.1 24.5l1 .2-1 .3zM152.6 24.7l1-.2v.5z"/>
<path d="M195.7 33l.2 1h-.5zM195.4 49.5h.5l-.2 1zM118 30.8l.3 1h-.5zM117.8 82.3h.5l-.3 1zM274.7 176.7l.2 1h-.5zM274.4 193.7h.5l-.2 1zM281.7 174.7l.2 1h-.5zM281.4 195.7h.5l-.2 1zM367.7 98.6l.2 1h-.5zM367.4 123.6h.5l-.2 1z"/>
<path d="M201.6 25.3l1 .2-1 .3zM157.6 25.5l1-.2v.5zM269.1 140.4l1 .3-1 .2zM245.1 140.7l1-.3v.5zM359.7 134.3l1 .3-1 .2zM349.7 134.6l1-.3v.5z"/>
<path d="M269.1 26.5l1 .2-1 .3zM257.6 26.7l1-.2v.5zM229.1 18.3l1 .3-1 .2zM180.1 18.6l1-.3v.5z"/>
<path d="M122.1 95.2l1-.2v.5zM269.1 95l1 .2-1 .3zM122.1 18.6l1-.3v.5zM179.1 18.3l1 .3-1 .2zM170.3 51.3v1l.5-.1zM170.1 29.3l1-.2v.5zM189.1 29.1l1 .2-1 .3zM180.3 51.3v1l.5-.2zM122.1 140.7l1-.3v.5zM156.6 140.4l1 .3-1 .2zM122.1 208.4l1-.3v.5zM156.6 208.1l1 .3-1 .2zM157.6 208.4l1-.3v.5zM206.6 208.1l1 .3-1 .2zM158.1 186.6l.3 1 .4-.3zM245.5 195.5l.3 1 .4-.3zM207.6 208.4l1-.3v.5zM244.1 208.1l1 .3-1 .2zM337.8 134.3l1 .3-1 .2zM349.7 134.6l1-.3v.5z"/>
<path d="M338.9 95.1l1-.3v.5zM359.4 94.8l1 .3-1 .2z"/>
<path d="M157.6 140.7l1-.3v.5zM206.6 140.4l1 .3-1 .2z"/>
<path d="M207.6 140.7l1-.3v.5zM244.1 140.4l1 .3-1 .2z"/>
<path d="M346.8 198.9l1-.3v.5zM343.8 198.6l1 .3-1 .2z"/>
<path d="M337.9 200.9l.2 1h-.5zM337.6 208h.5l-.2 .9z"/>
</g>
<path d="M338.8 123.6v.5" fill="none" stroke="#f00" stroke-width=".3"/>
<g font-size="6.3">
<text x="282.1" y="250.3">名称</text>
<text x="347.1" y="250.3">图号</text>
<text x="282.1" y="260.3">材质</text>
<text x="347.1" y="260.3">质量</text>
<text x="383.3" y="262.1">视</text>
<text x="383.3" y="269.9">图</text>
<text x="282.1" y="270.3">版次</text>
<text x="347.1" y="270.3">比例</text>
</g>
<g font-size="4.9">
<text x="5.7" y="229.4">注意：1.行走平行度（正面+侧面），450行程内，≤±0.03mm，1000行程内，≤±0.05mm。</text>
<text x="14.4" y="235.3">2.本体形变，450行程内，≤±0.03mm，1000行程内，≤±0.05mm。</text>
<text x="16.9" y="245.5">型号规格</text>
<text x="78.9" y="245.5">GTH4-100-BL-M05-C4</text>
<text x="10.7" y="253.5">螺杆规格/型号</text>
<text x="61.8" y="253.5">1002</text>
<text x="96.3" y="253.5">1005</text>
<text x="16.9" y="259.5">有效行程</text>
<text x="97.5" y="259.5">100</text>
<text x="16.9" y="265.5">精度等级</text>
<text x="98.7" y="265.5">C7</text>
<text x="16.9" y="272">马达容量</text>
<text x="87.6" y="272">50W(无刹车)</text>
<text x="11.9" y="279.1">重复定位精度</text>
<text x="97.7" y="279.1">0.02</text>
<text x="4.5" y="285.9">感应开关方式及数量</text>
<text x="81.4" y="285.9">外挂型三只（C4）</text>
<text x="11.9" y="292.1">建议最快速度</text>
<text x="58.1" y="292.1">100MM/S</text>
<text x="92.5" y="292.1">250MM/S</text>
<text x="127" y="292">500MM/S</text>
</g>
<g font-size="4.2">
<text x="301.9" y="249.6">GTH4-100-BL-M05-C4</text>
<text x="259" y="267">2022/9/24</text>
</g>
<g font-size="4.1">
<text x="129.7" y="18">116 滑台原点</text>
<text x="192.5" y="18">100 有效行程</text>
<text x="122.8" y="24.1">61</text>
<text x="131.4" y="24.1">1 滑台极限位置</text>
<text x="181.9" y="25">90</text>
<text x="181.9" y="28.8">40</text>
<text x="195.1" y="29.5" transform="rotate(-90 195.1 29.5)">35</text>
<text x="273.5" y="26.2">25</text>
<text x="282.1" y="26.2">1 滑台极限位置</text>
<text x="117.5" y="58.5" transform="rotate(-90 117.5 58.5)">105</text>
<text x="185" y="63.4">2 x</text>
<text x="198.4" y="63.4">3 H7</text>
<text x="214.4" y="63.4">4.5</text>
<text x="176.6" y="69.7">4 x M4</text>
<text x="194.6" y="69.7">9.5</text>
<text x="195.1" y="94.6">296</text>
<text x="347.6" y="94.5">43</text>
<text x="367.1" y="113.4" transform="rotate(-90 367.1 113.4)">52</text>
<text x="318.4" y="130.2">基准面</text>
<text x="339.3" y="134">21.70</text>
<text x="353.6" y="134">22</text>
<text x="140.2" y="140.1">71</text>
<text x="181.4" y="140.1">100</text>
<text x="222.5" y="140.1">75</text>
<text x="251.5" y="140.1">50</text>
<text x="342.9" y="177.8">II</text>
<text x="339.9" y="183">2 : 1</text>
<text x="249.5" y="187.2">II</text>
<text x="274.1" y="186.3" transform="rotate(-90 274.1 186.3)">36</text>
<text x="281.1" y="186.3" transform="rotate(-90 281.1 186.3)">44</text>
<text x="168.4" y="202.1">2 x</text>
<text x="181.7" y="202.1">4 H7</text>
<text x="197.7" y="202.1">4</text>
<text x="333.2" y="200.1" transform="rotate(-90 333.2 200.1)">+0.012</text>
<text x="337.3" y="198.1" transform="rotate(-90 337.3 198.1)">0</text>
<text x="349.9" y="198.3">1</text>
<text x="139.5" y="207.8">71</text>
<text x="178.2" y="207.8">100</text>
<text x="219.7" y="207.8">75</text>
<text x="253" y="205.8">6 x M4</text>
<text x="272.1" y="205.8">10</text>
<text x="337.3" y="204.2" transform="rotate(-90 337.3 204.2)">4</text>
<text x="258" y="210.8">3.40 贯穿</text>
<text x="221.3" y="247.4">1</text>
<text x="131.6" y="253.2">1010</text>
<text x="218.2" y="257.4">序号</text>
<text x="221.3" y="252.4">2</text>
<text x="230.7" y="257.4">修 订 版 次</text>
<text x="255.9" y="257.4">设计变更编号</text>
<text x="225" y="262.4">设</text>
<text x="238.8" y="262.4">计</text>
<text x="252.5" y="262.4">变</text>
<text x="266.2" y="262.4">更</text>
<text x="218.4" y="267.4">设 计</text>
<text x="367.9" y="269.9">1:2</text>
<text x="218.4" y="272.4">校 核</text>
<text x="218.4" y="277.4">批 准</text>
<text x="218.9" y="282.9">技术要求：</text>
<text x="229.2" y="287.4">1、未标注公差全部 0.1</text>
<text x="229.1" y="291.9">2、未标注倒角全部C0.3</text>
</g>
</svg>
